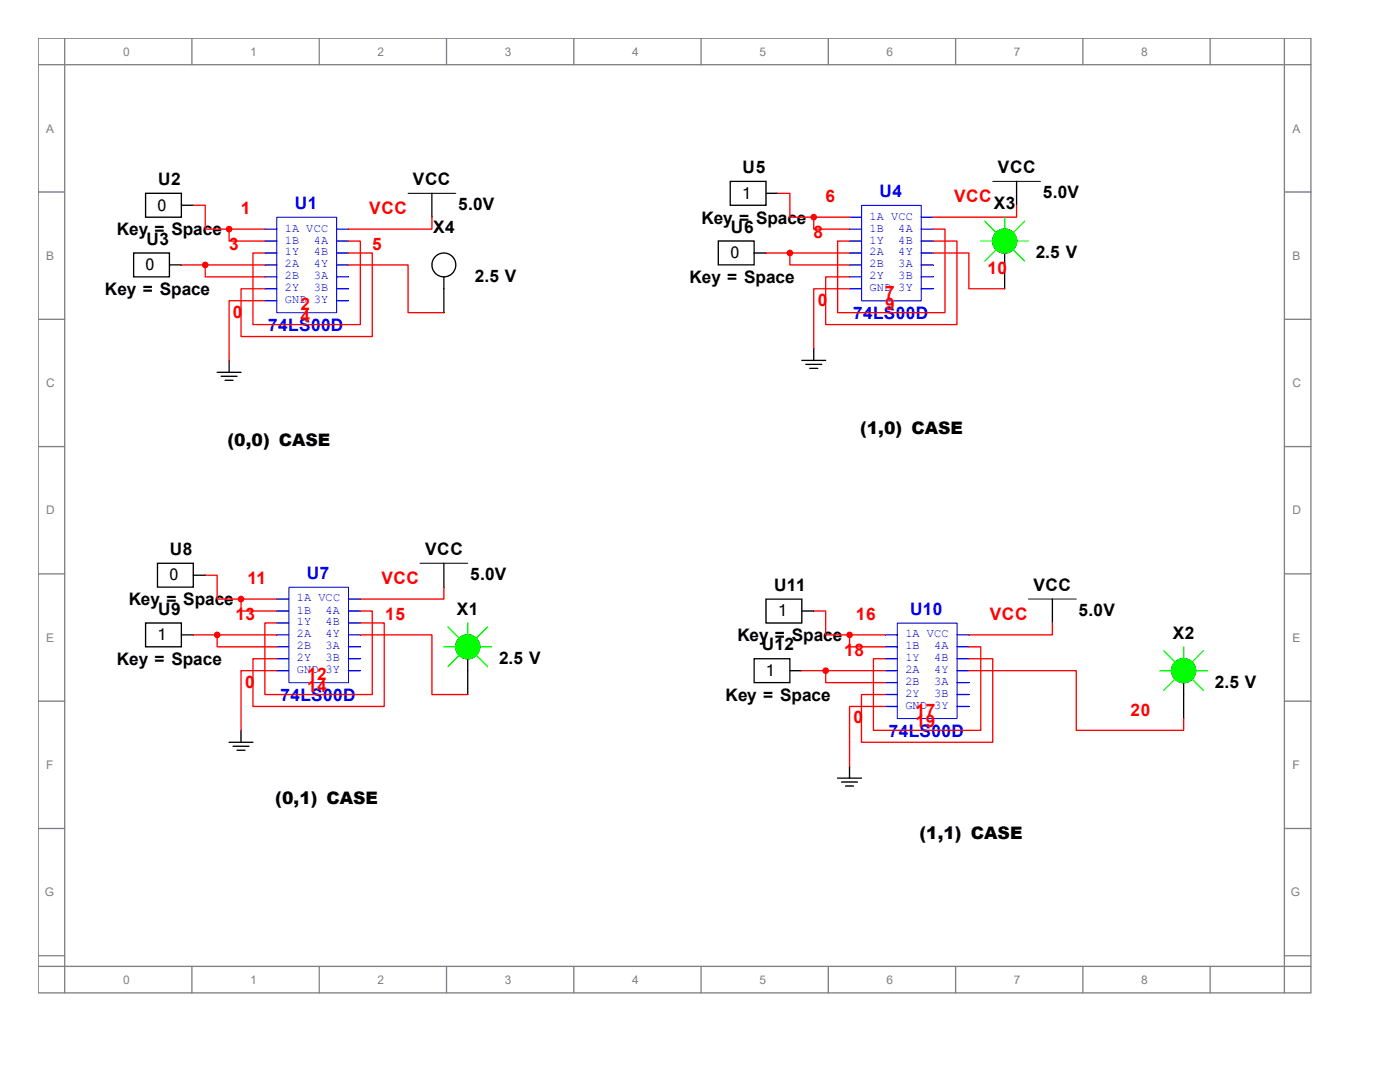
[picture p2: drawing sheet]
<svg xmlns="http://www.w3.org/2000/svg" width="279mm" height="216mm" viewBox="0 0 279 216" stroke-linecap="round" stroke-linejoin="round" font-family="sans-serif">
<g fill="none" stroke="#808080" stroke-width=".26">
<path d="M7.6 7.6h254v190.5h-254zM7.6 12.9h254M12.9 7.6v190.5M38.3 7.6v5.3M63.7 7.6v5.3M89.1 7.6v5.3M114.5 7.6v5.3M139.9 7.6v5.3M165.3 7.6v5.3M190.7 7.6v5.3M216.1 7.6v5.3M241.5 7.6v5.3"/>
<path d="M256.3 7.6v190.5M7.6 38.3h5.3M256.3 38.3h5.3M7.6 63.7h5.3M256.3 63.7h5.3M7.6 89.1h5.3M256.3 89.1h5.3M7.6 114.5h5.3M256.3 114.5h5.3M7.6 139.9h5.3M256.3 139.9h5.3M7.6 165.3h5.3"/>
<path d="M256.3 165.3h5.3M7.6 190.7h5.3M7.6 192.8h254M38.3 192.8v5.3M63.7 192.8v5.3M89.1 192.8v5.3M114.5 192.8v5.3M139.9 192.8v5.3M165.3 192.8v5.3M190.7 192.8v5.3M216.1 192.8v5.3M241.5 192.8v5.3"/>
<path d="M256.3 190.7h5.3"/>
</g>
<path d="M81.4 38.6h9.6" fill="none" stroke="#000" stroke-width=".2"/>
<path d="M86.2 38.6v4.7" fill="none" stroke="#000" stroke-width=".26"/>
<path d="M55.2 43.3h12v19.1h-12z" fill="none" stroke="#00f" stroke-width=".2"/>
<path d="M52.9 45.7h2.3" fill="none" stroke="#00f" stroke-width=".26"/>
<path d="M52.9 48.1h2.3" fill="none" stroke="#00f" stroke-width=".26"/>
<path d="M52.9 50.5h2.3" fill="none" stroke="#00f" stroke-width=".26"/>
<path d="M52.9 52.9h2.3" fill="none" stroke="#00f" stroke-width=".26"/>
<path d="M52.9 55.2h2.3" fill="none" stroke="#00f" stroke-width=".26"/>
<path d="M52.9 57.6h2.3" fill="none" stroke="#00f" stroke-width=".26"/>
<path d="M52.9 60h2.3" fill="none" stroke="#00f" stroke-width=".26"/>
<path d="M67.2 60h2.3" fill="none" stroke="#00f" stroke-width=".26"/>
<path d="M67.2 57.6h2.3" fill="none" stroke="#00f" stroke-width=".26"/>
<path d="M67.2 55.2h2.3" fill="none" stroke="#00f" stroke-width=".26"/>
<path d="M67.2 52.9h2.3" fill="none" stroke="#00f" stroke-width=".26"/>
<path d="M67.2 50.5h2.3" fill="none" stroke="#00f" stroke-width=".26"/>
<path d="M67.2 48.1h2.3" fill="none" stroke="#00f" stroke-width=".26"/>
<path d="M67.2 45.7h2.3" fill="none" stroke="#00f" stroke-width=".26"/>
<path d="M29.1 38.6h7.1v4.7h-7.1zM202.9 36.2v4.8M26.7 50.5h7.1v4.7h-7.1zM33.8 52.9h2.4M36.2 41h2.4M43.3 74.3h4.8M44.1 75.1h3.2M44.9 75.9h1.6M45.7 71.9v2.4" fill="none" stroke="#000" stroke-width=".26"/>
<g fill="#f00" stroke="#f00" stroke-width=".26">
<circle cx="45.7" cy="45.7" r=".53"/>
<circle cx="41" cy="52.9" r=".53"/>
</g>
<path d="M36.2 52.9h16.7M38.6 41h2.4v4.7h4.7M41 52.9v2.3h11.9M45.7 45.7v2.4h7.2M45.7 45.7h7.2M69.5 48.1h2.4v16.7h-21.4v-14.3h2.4M69.5 50.5h4.8v16.7h-26.2v-9.6h4.8M86.2 43.3v2.4h-16.7" fill="none" stroke="#f00" stroke-width=".26"/>
<path d="M198.1 36.2h9.5" fill="none" stroke="#000" stroke-width=".2"/>
<path d="M172 41h11.9v19h-11.9z" fill="none" stroke="#00f" stroke-width=".2"/>
<path d="M169.5 43.3h2.4" fill="none" stroke="#00f" stroke-width=".26"/>
<path d="M169.5 45.7h2.4" fill="none" stroke="#00f" stroke-width=".26"/>
<path d="M169.5 48.1h2.4" fill="none" stroke="#00f" stroke-width=".26"/>
<path d="M169.5 50.5h2.4" fill="none" stroke="#00f" stroke-width=".26"/>
<path d="M169.5 52.9h2.4" fill="none" stroke="#00f" stroke-width=".26"/>
<path d="M169.5 55.2h2.4" fill="none" stroke="#00f" stroke-width=".26"/>
<path d="M169.5 57.6h2.4" fill="none" stroke="#00f" stroke-width=".26"/>
<path d="M183.8 57.6h2.4" fill="none" stroke="#00f" stroke-width=".26"/>
<path d="M183.8 55.2h2.4" fill="none" stroke="#00f" stroke-width=".26"/>
<path d="M183.8 52.9h2.4" fill="none" stroke="#00f" stroke-width=".26"/>
<path d="M183.8 50.5h2.4" fill="none" stroke="#00f" stroke-width=".26"/>
<path d="M183.8 48.1h2.4" fill="none" stroke="#00f" stroke-width=".26"/>
<path d="M183.8 45.7h2.4" fill="none" stroke="#00f" stroke-width=".26"/>
<path d="M183.8 43.3h2.4" fill="none" stroke="#00f" stroke-width=".26"/>
<path d="M145.7 36.2h7.2v4.8h-7.2zM152.9 38.6h2.4M143.4 48.1h7.1v4.8h-7.1zM150.5 50.5h2.4M160 71.9h4.8M160.8 72.7h3.2M161.6 73.5h1.6M162.4 69.5v2.4M88.6 112.4v4.8" fill="none" stroke="#000" stroke-width=".26"/>
<g fill="#f00" stroke="#f00" stroke-width=".26">
<circle cx="162.4" cy="43.3" r=".53"/>
<circle cx="157.6" cy="50.5" r=".53"/>
</g>
<path d="M155.3 38.6h2.3v4.7h4.8M152.9 50.5h16.6M157.6 50.5v2.4h11.9M162.4 43.3v2.4h7.1M162.4 43.3h7.1M186.2 45.7h2.4v16.7h-21.4v-14.3h2.3M186.2 48.1h4.8v16.7h-26.2v-9.6h4.7M202.9 41v2.3h-16.7" fill="none" stroke="#f00" stroke-width=".26"/>
<path d="M83.8 112.4h9.5" fill="none" stroke="#000" stroke-width=".2"/>
<path d="M57.7 117.2h11.9v19h-11.9z" fill="none" stroke="#00f" stroke-width=".2"/>
<path d="M55.2 119.5h2.4" fill="none" stroke="#00f" stroke-width=".26"/>
<path d="M55.2 121.9h2.4" fill="none" stroke="#00f" stroke-width=".26"/>
<path d="M55.2 124.3h2.4" fill="none" stroke="#00f" stroke-width=".26"/>
<path d="M55.2 126.7h2.4" fill="none" stroke="#00f" stroke-width=".26"/>
<path d="M55.2 129.1h2.4" fill="none" stroke="#00f" stroke-width=".26"/>
<path d="M55.2 131.4h2.4" fill="none" stroke="#00f" stroke-width=".26"/>
<path d="M55.2 133.8h2.4" fill="none" stroke="#00f" stroke-width=".26"/>
<path d="M69.5 133.8h2.4" fill="none" stroke="#00f" stroke-width=".26"/>
<path d="M69.5 131.4h2.4" fill="none" stroke="#00f" stroke-width=".26"/>
<path d="M69.5 129.1h2.4" fill="none" stroke="#00f" stroke-width=".26"/>
<path d="M69.5 126.7h2.4" fill="none" stroke="#00f" stroke-width=".26"/>
<path d="M69.5 124.3h2.4" fill="none" stroke="#00f" stroke-width=".26"/>
<path d="M69.5 121.9h2.4" fill="none" stroke="#00f" stroke-width=".26"/>
<path d="M69.5 119.5h2.4" fill="none" stroke="#00f" stroke-width=".26"/>
<path d="M31.4 112.4h7.2v4.8h-7.2zM38.6 114.8h2.4M210 119.5v4.8M29.1 124.3h7.1v4.8h-7.1zM36.2 126.7h2.4M45.7 148.1h4.8M46.5 148.9h3.2M47.3 149.7h1.6M48.1 145.7v2.4" fill="none" stroke="#000" stroke-width=".26"/>
<g fill="#f00" stroke="#f00" stroke-width=".26">
<circle cx="48.1" cy="119.5" r=".53"/>
<circle cx="43.3" cy="126.7" r=".53"/>
</g>
<path d="M41 114.8h2.3v4.7h4.8M48.1 119.5v2.4h7.1M48.1 119.5h7.1M88.6 117.2v2.3h-16.7M38.6 126.7h16.6M43.3 126.7v2.4h11.9M71.9 121.9h2.4v16.7h-21.4v-14.3h2.3M71.9 124.3h4.8v16.7h-26.2v-9.6h4.7" fill="none" stroke="#f00" stroke-width=".26"/>
<path d="M205.3 119.5h9.5" fill="none" stroke="#000" stroke-width=".2"/>
<path d="M179.1 124.3h11.9v19.1h-11.9z" fill="none" stroke="#00f" stroke-width=".2"/>
<path d="M176.7 126.7h2.4" fill="none" stroke="#00f" stroke-width=".26"/>
<path d="M176.7 129.1h2.4" fill="none" stroke="#00f" stroke-width=".26"/>
<path d="M176.7 131.4h2.4" fill="none" stroke="#00f" stroke-width=".26"/>
<path d="M176.7 133.8h2.4" fill="none" stroke="#00f" stroke-width=".26"/>
<path d="M176.7 136.2h2.4" fill="none" stroke="#00f" stroke-width=".26"/>
<path d="M176.7 138.6h2.4" fill="none" stroke="#00f" stroke-width=".26"/>
<path d="M176.7 141h2.4" fill="none" stroke="#00f" stroke-width=".26"/>
<path d="M191 141h2.4" fill="none" stroke="#00f" stroke-width=".26"/>
<path d="M191 138.6h2.4" fill="none" stroke="#00f" stroke-width=".26"/>
<path d="M191 136.2h2.4" fill="none" stroke="#00f" stroke-width=".26"/>
<path d="M191 133.8h2.4" fill="none" stroke="#00f" stroke-width=".26"/>
<path d="M191 131.4h2.4" fill="none" stroke="#00f" stroke-width=".26"/>
<path d="M191 129.1h2.4" fill="none" stroke="#00f" stroke-width=".26"/>
<path d="M191 126.7h2.4" fill="none" stroke="#00f" stroke-width=".26"/>
<g fill="none" stroke="#000" stroke-width=".26">
<path d="M88.6 55.2v7.2M200.5 50.5v7.1M152.9 119.5h7.1v4.8h-7.1zM93.3 131.4v7.2M150.5 131.4h7.1v4.8h-7.1zM157.6 133.8h2.4M160 121.9h2.4M236.2 136.2v7.2M167.2 155.3h4.7M168 156.1h3.1M168.8 156.8h1.5M169.5 152.9v2.4"/>
<circle cx="88.6" cy="52.9" r="2.38"/>
<circle cx="200.5" cy="48.1" r="2.38"/>
<circle cx="93.3" cy="129.1" r="2.38"/>
<circle cx="236.2" cy="133.8" r="2.38"/>
</g>
<g fill="#f00" stroke="#f00" stroke-width=".26">
<circle cx="169.5" cy="126.7" r=".53"/>
<circle cx="164.8" cy="133.8" r=".53"/>
</g>
<g fill="none" stroke="#f00" stroke-width=".26">
<path d="M69.5 52.9h11.9v9.5h7.2M169.5 57.6h-7.1v11.9M186.2 50.5h7.2v7.1h7.1M52.9 60h-7.2v11.9M55.2 133.8h-7.1v11.9M71.9 126.7h14.3v11.9h7.1M160 133.8h16.7M162.4 121.9h2.4v4.8h4.7M164.8 133.8v2.4h11.9M169.5 126.7v2.4h7.2M169.5 126.7h7.2M193.4 129.1h2.3v16.6h-21.4v-14.3h2.4"/>
<path d="M193.4 131.4h4.7v16.7h-26.2v-9.5h4.8M193.4 133.8h21.4v11.9h21.4v-2.3M210 124.3v2.4h-16.6M176.7 141h-7.2v11.9"/>
</g>
<g fill="none" stroke="#0f0" stroke-width=".26">
<path d="M195.7 48.1h2.4M196.5 44.1l2.4 2.4M198.9 49.7l-2.4 2.4M200.5 43.3v2.4M202.1 49.7l2.4 2.4M202.9 48.1h2.4M204.5 44.1l-2.4 2.4M88.6 129.1h2.4M89.4 125.1l2.4 2.4M91.8 130.7l-2.4 2.3M93.3 124.3v2.4M94.9 130.7l2.4 2.3"/>
<path d="M95.7 129.1h2.4M97.3 125.1l-2.4 2.4M231.5 133.8h2.3M232.3 129.9l2.3 2.3M234.6 135.4l-2.3 2.4M236.2 129.1v2.3M237.8 135.4l2.4 2.4M238.6 133.8h2.4M240.2 129.9l-2.4 2.3"/>
</g>
<g fill="#0f0" stroke="#0f0" stroke-width=".26">
<circle cx="93.3" cy="129.1" r="2.38"/>
<circle cx="236.2" cy="133.8" r="2.38"/>
<circle cx="200.5" cy="48.1" r="2.38"/>
</g>
<g font-size="3.4">
<text x="148.2" y="34.5">U5</text>
<text x="199.1" y="34.5">VCC</text>
<text x="31.6" y="37">U2</text>
<text x="82.4" y="37">VCC</text>
<text x="91.4" y="42">5.0V</text>
<text x="198.3" y="41.7">X3</text>
<text x="208.1" y="39.6">5.0V</text>
<text x="23.3" y="47">Key = Space</text>
<text x="86.4" y="46.5">X4</text>
<text x="140" y="44.6">Key = Space</text>
<text x="145.9" y="46.5">U6</text>
<text x="29.2" y="48.9">U3</text>
<text x="206.7" y="51.5">2.5 V</text>
<text x="21" y="58.9">Key = Space</text>
<text x="94.8" y="56.3">2.5 V</text>
<text x="137.6" y="56.5">Key = Space</text>
<text x="45.4" y="88.9">(0,0) CASE</text>
<text x="171.7" y="86.5">(1,0) CASE</text>
<text x="33.9" y="110.7">U8</text>
<text x="84.8" y="110.7">VCC</text>
<text x="93.8" y="115.8">5.0V</text>
<text x="154.5" y="117.9">U11</text>
<text x="206.2" y="117.9">VCC</text>
<text x="25.7" y="120.8">Key = Space</text>
<text x="31.6" y="122.7">U9</text>
<text x="91.2" y="122.7">X1</text>
<text x="215.3" y="122.9">5.0V</text>
<text x="147.2" y="128">Key = Space</text>
<text x="152" y="129.8">U12</text>
<text x="234.1" y="127.4">X2</text>
<text x="23.3" y="132.7">Key = Space</text>
<text x="99.6" y="132.5">2.5 V</text>
<text x="242.5" y="137.2">2.5 V</text>
<text x="144.8" y="139.9">Key = Space</text>
<text x="54.9" y="160.4">(0,1) CASE</text>
<text x="183.5" y="167.5">(1,1) CASE</text>
</g>
<g font-size="3.4" fill="#00f">
<text x="58.8" y="41.7">U1</text>
<text x="175.5" y="39.3">U4</text>
<text x="170.3" y="63.7">74LS00D</text>
<text x="53.6" y="66">74LS00D</text>
<text x="61.2" y="115.5">U7</text>
<text x="181.7" y="122.7">U10</text>
<text x="56" y="139.9">74LS00D</text>
<text x="177.4" y="147">74LS00D</text>
</g>
<g font-size="3.4" fill="#f00">
<text x="164.7" y="40.4">6</text>
<text x="190.4" y="40.4">VCC</text>
<text x="48" y="42.8">1</text>
<text x="73.7" y="42.8">VCC</text>
<text x="162.3" y="47.5">8</text>
<text x="45.7" y="49.9">3</text>
<text x="74.3" y="49.9">5</text>
<text x="176.7" y="59.4">7</text>
<text x="197.1" y="54.7">10</text>
<text x="46.5" y="63.4">0</text>
<text x="59.9" y="61.8">2</text>
<text x="59.9" y="64.2">4</text>
<text x="163.2" y="61">0</text>
<text x="176.7" y="61.8">9</text>
<text x="49.4" y="116.6">11</text>
<text x="76.1" y="116.6">VCC</text>
<text x="47" y="123.7">13</text>
<text x="76.9" y="123.7">15</text>
<text x="170.8" y="123.7">16</text>
<text x="197.5" y="123.7">VCC</text>
<text x="168.5" y="130.9">18</text>
<text x="48.9" y="137.2">0</text>
<text x="61.3" y="135.6">12</text>
<text x="61.3" y="138">14</text>
<text x="182.7" y="142.8">17</text>
<text x="225.6" y="142.8">20</text>
<text x="170.3" y="144.4">0</text>
<text x="182.7" y="145.2">19</text>
</g>
<g font-size="3.2">
<text x="148.1" y="39.6">1</text>
<text x="31.5" y="42">0</text>
<text x="29" y="53.9">0</text>
<text x="145.8" y="51.6">0</text>
<text x="33.8" y="115.8">0</text>
<text x="155.3" y="123">1</text>
<text x="31.5" y="127.8">1</text>
<text x="152.9" y="134.9">1</text>
</g>
<g font-size="2.4" fill="#808080">
<text x="24.6" y="11.1">0</text>
<text x="50" y="11.1">1</text>
<text x="75.4" y="11.1">2</text>
<text x="100.8" y="11.1">3</text>
<text x="126.2" y="11.1">4</text>
<text x="151.6" y="11.1">5</text>
<text x="177" y="11.1">6</text>
<text x="202.4" y="11.1">7</text>
<text x="227.8" y="11.1">8</text>
<text x="9.2" y="26.5">A</text>
<text x="257.9" y="26.5">A</text>
<text x="9.2" y="51.9">B</text>
<text x="257.9" y="51.9">B</text>
<text x="9.2" y="77.3">C</text>
<text x="257.9" y="77.3">C</text>
<text x="9.2" y="102.7">D</text>
<text x="257.9" y="102.7">D</text>
<text x="9.2" y="128.1">E</text>
<text x="257.9" y="128.1">E</text>
<text x="9.2" y="153.5">F</text>
<text x="257.9" y="153.5">F</text>
<text x="8.9" y="178.9">G</text>
<text x="257.6" y="178.9">G</text>
<text x="24.6" y="196.3">0</text>
<text x="50" y="196.3">1</text>
<text x="75.4" y="196.3">2</text>
<text x="100.8" y="196.3">3</text>
<text x="126.2" y="196.3">4</text>
<text x="151.6" y="196.3">5</text>
<text x="177" y="196.3">6</text>
<text x="202.4" y="196.3">7</text>
<text x="227.8" y="196.3">8</text>
</g>
<g font-size="2.4" fill="#00f">
<text x="56.9" y="46.2">1A VCC</text>
<text x="173.5" y="43.8">1A VCC</text>
<text x="173.5" y="46.2">1B</text>
<text x="179.3" y="46.2">4A</text>
<text x="56.9" y="48.6">1B</text>
<text x="56.9" y="51">1Y</text>
<text x="56.9" y="53.3">2A</text>
<text x="62.6" y="53.3">4Y</text>
<text x="62.6" y="51">4B</text>
<text x="62.6" y="48.6">4A</text>
<text x="173.5" y="48.6">1Y</text>
<text x="173.5" y="51">2A</text>
<text x="173.5" y="53.3">2B</text>
<text x="179.3" y="53.3">3A</text>
<text x="179.3" y="51">4Y</text>
<text x="179.3" y="48.6">4B</text>
<text x="56.9" y="55.8">2B</text>
<text x="56.9" y="58.1">2Y</text>
<text x="62.6" y="58.1">3B</text>
<text x="62.6" y="55.8">3A</text>
<text x="173.5" y="55.8">2Y</text>
<text x="173.5" y="58.1">GND 3Y</text>
<text x="179.3" y="55.8">3B</text>
<text x="56.9" y="60.5">GND 3Y</text>
<text x="59.2" y="120">1A VCC</text>
<text x="59.2" y="122.4">1B</text>
<text x="59.2" y="124.8">1Y</text>
<text x="65" y="124.8">4B</text>
<text x="65" y="122.4">4A</text>
<text x="59.2" y="127.2">2A</text>
<text x="59.2" y="129.5">2B</text>
<text x="59.2" y="132">2Y</text>
<text x="65" y="132">3B</text>
<text x="65" y="129.5">3A</text>
<text x="65" y="127.2">4Y</text>
<text x="180.7" y="127.2">1A VCC</text>
<text x="180.7" y="129.5">1B</text>
<text x="180.7" y="132">1Y</text>
<text x="186.4" y="132">4B</text>
<text x="186.4" y="129.5">4A</text>
<text x="59.2" y="134.3">GND 3Y</text>
<text x="180.7" y="134.3">2A</text>
<text x="180.7" y="136.7">2B</text>
<text x="186.4" y="136.7">3A</text>
<text x="186.4" y="134.3">4Y</text>
<text x="180.7" y="139.1">2Y</text>
<text x="180.7" y="141.5">GND 3Y</text>
<text x="186.4" y="139.1">3B</text>
</g>
</svg>
